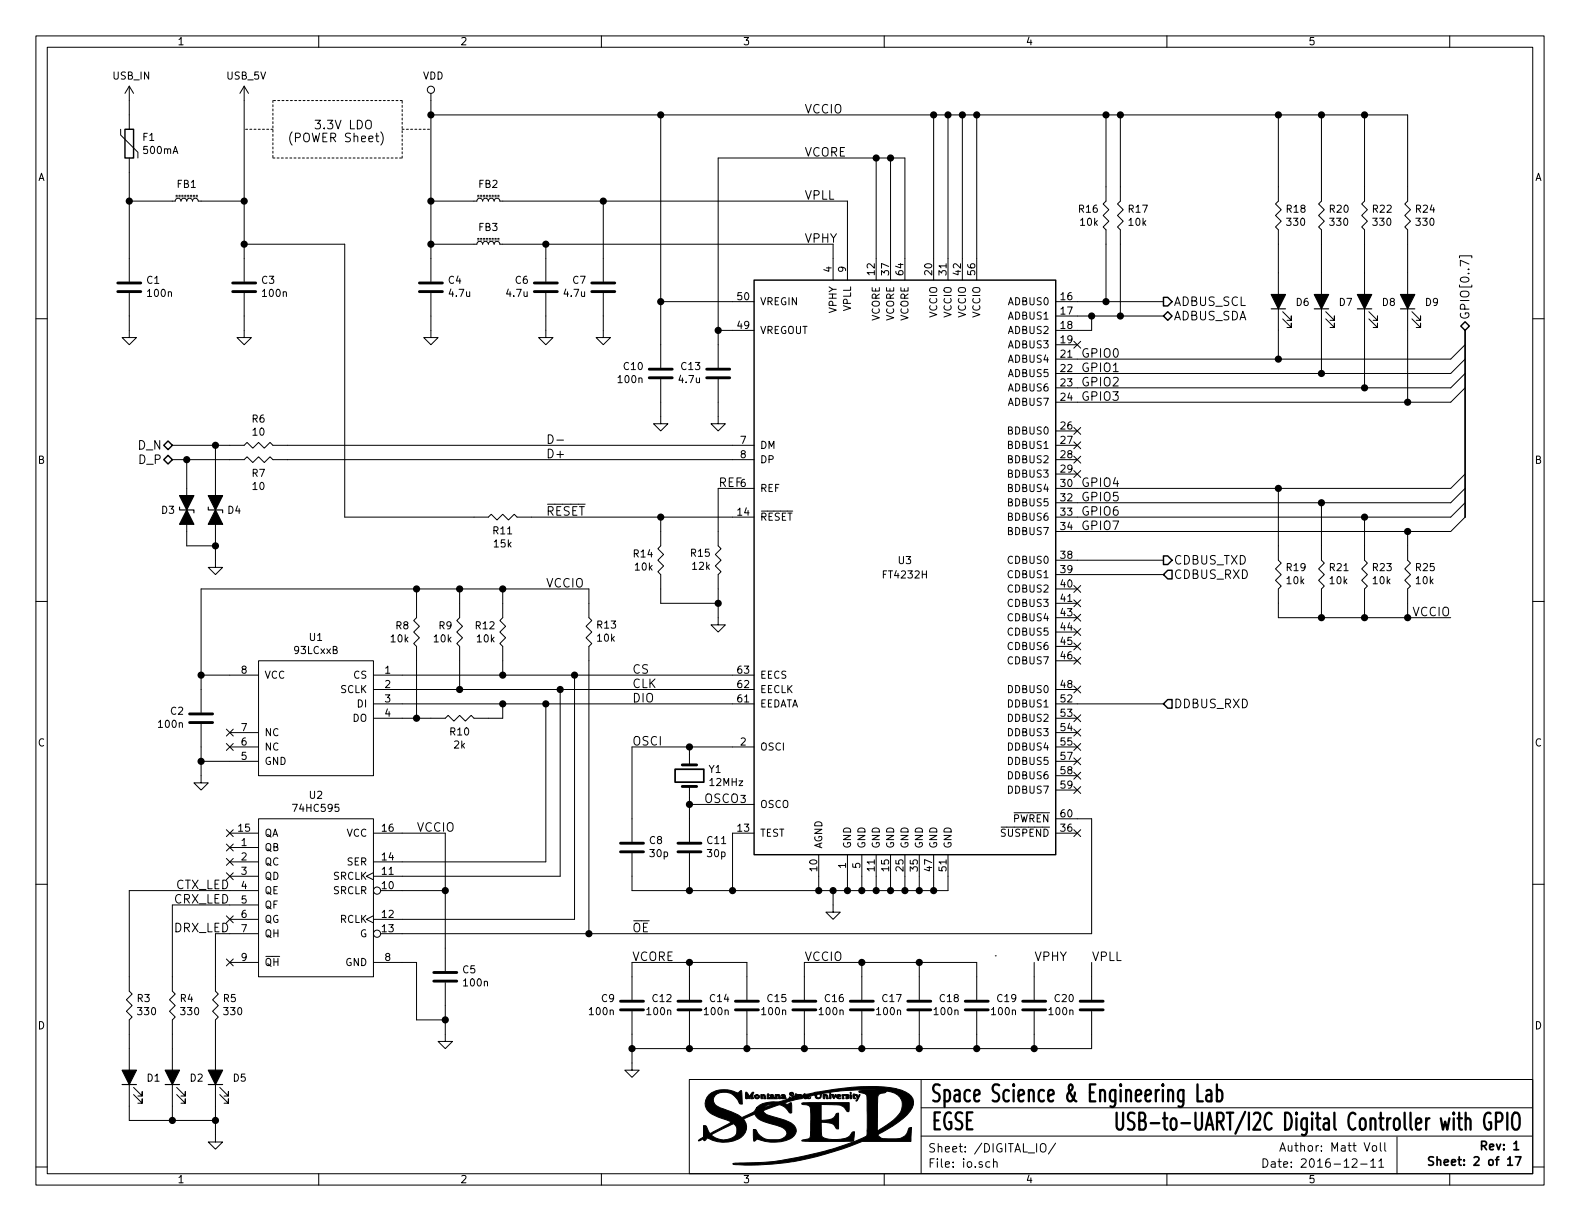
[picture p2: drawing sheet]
<svg xmlns="http://www.w3.org/2000/svg" width="279mm" height="216mm" viewBox="0 0 279 216" stroke-linecap="round" stroke-linejoin="round" font-family="sans-serif">
<g fill="none" stroke="#000" stroke-width=".18">
<path d="M6.3 6.4h266.7v203.2h-266.7zM8.4 8.4h262.6v199.1h-262.6zM22.9 15.2v7.7M22.9 15.2l-.8 1.3M22.9 15.2l.7 1.3M43.2 15.2l-.8 1.3M43.2 15.2v34.6M43.2 15.2l.7 1.3M56.4 6.4v2M76.2 16.5v33.3M106.3 6.4v2M156.4 6.4v2"/>
<path d="M206.3 6.4v2M256.4 6.4v2M21.3 22.9v1l3.1 3v1M22.9 35.6h8.1l.1-.4 .3-.1 .4 .1 .2 .4 .1-.4 .3-.1 .4 .1 .2 .4 .1-.4 .3-.1 .5 .1 .1 .4 .2-.4 .2-.1 .5 .1 .2 .4h8.1M22.9 27.9v21.9M31.1 34.8h.3M31.1 34.5h.3M31.6 34.8h.3M31.6 34.5h.3M32.1 34.8h.3M32.1 34.5h.3M32.6 34.8h.3"/>
<path d="M32.6 34.5h.3M33.1 34.8h.3M33.1 34.5h.3M33.7 34.8h.2M33.7 34.5h.2M34.2 34.8h.2M34.2 34.5h.2M34.7 34.8h.2M34.7 34.5h.2M63.2 21.3a.77 .77 0 0 1 .9 .7 .77 .77 0 0 1-.9 .8zM64.7 21.5a.51 .51 0 0 1 .6-.2 .51 .51 0 0 1 .4 .5v.5a.51 .51 0 0 1-.5 .5 .51 .51 0 0 1-.6-.5zM66.4 24.1h.6"/>
<path d="M66.6 23.5v1.3l.1 .2 .3 .1M67.3 23.3a1.78 1.78 0 0 1 0 2.4M76.2 20.3h172.7v15.3l-.5 .5 1 1-1 1 1 1-1 1 .5 .5v30.5M76.2 35.6h8.1l.2-.4 .2-.1 .5 .1 .1 .4 .2-.4 .3-.1 .4 .1 .2 .4 .1-.4 .3-.1 .4 .1 .2 .4 .1-.4 .3-.1 .4 .1 .2 .4h61.5v13.9M84.5 34.8h.2M84.5 34.5h.2M85 34.8h.2M85 34.5h.2M85.5 34.8h.2M85.5 34.5h.2M86 34.8h.2M86 34.5h.2"/>
<path d="M86.5 34.8h.2M86.5 34.5h.2M87 34.8h.2M87 34.5h.2M87.5 34.8h.3M87.5 34.5h.3M88 34.8h.3M88 34.5h.3M106.7 35.6v14.2M116.8 20.3v44.7M154.9 27.9v21.6M157.5 27.9v21.6"/>
<path d="M165.1 20.3v29.2M167.6 20.3v29.2M170.2 20.3v29.2M172.7 20.3v29.2M195.6 20.3v15.3l-.5 .5 1 1-1 1 1 1-1 1 .5 .5v12.7M198.1 20.3v15.3l-.5 .5 1 1-1 1 1 1-1 1 .5 .5v15.3M226.1 20.3v15.3l-.5 .5 1 1-1 1 1 1-1 1 .5 .5v22.9M233.7 20.3v15.3l-.5 .5 1 1-1 1 1 1-1 1 .5 .5v25.4M241.3 20.3v15.3l-.5 .5 1 1-1 1 1 1-1 1 .5 .5v28M6.3 56.4h2.1M22.9 51.8v7.9h1.2l-1.2 1.3-1.3-1.3h1.3M43.2 51.8v7.9h1.2l-1.2 1.3-1.3-1.3h1.3"/>
<path d="M43.2 43.2h17.8v48.2h25.4l.5-.5 1 1 1-1 1 1 1-1 .5 .5h41.9M76.2 51.8v7.9h1.3l-1.3 1.3-1.3-1.3h1.3M76.2 43.2h8.1l.2-.4 .2-.1 .5 .1 .1 .4 .2-.4 .3-.1 .4 .1 .2 .4 .1-.4 .3-.1 .4 .1 .2 .4 .1-.4 .3-.1 .4 .1 .2 .4h58.9v6.3M84.5 42.4h.2M84.5 42.2h.2M85 42.4h.2M85 42.2h.2M85.5 42.4h.2M85.5 42.2h.2M86 42.4h.2M86 42.2h.2M86.5 42.4h.2"/>
<path d="M86.5 42.2h.2M87 42.4h.2M87 42.2h.2M87.5 42.4h.3M87.5 42.2h.3M88 42.4h.3M88 42.2h.3M96.5 51.8v7.9h1.3l-1.3 1.3-1.3-1.3h1.3M96.5 43.2v6.6M106.7 51.8v7.9h1.2l-1.2 1.3-1.3-1.3h1.3M116.8 53.3h16.5M127 58.4h6.3"/>
<path d="M160 49.5v-21.6h-33v37.1M186.7 53.3h19M186.7 55.9h19M193 55.9v2.5h-6.3M226.8 56.4l1.5 1.5v-.7v.7h-.7M226.8 55.1l1.5 1.5v-.7v.7h-.7M234.4 56.4l1.6 1.5v-.7v.7h-.8M234.4 55.1l1.6 1.5v-.7v.7h-.8M242.1 56.4l1.5 1.5v-.7v.7h-.8M242.1 55.1l1.5 1.5v-.7v.7h-.8M249.7 56.4l1.5 1.5v-.7v.7h-.8M249.7 55.1l1.5 1.5v-.7v.7h-.8"/>
<path d="M258.1 45.6v-.4h2.2v.4M271 56.4h2M30.5 78.7h12.7l.5-.5 1 1 1-1 1 1 1.1-1 .5 .5h85M38.1 78.7v21.6h1.3l-1.3 1.3-1.3-1.3h1.3M97 76.9a.77 .77 0 0 1 .8 .7 .77 .77 0 0 1-.8 .8zM98.5 77.8h1.1M116.8 67.1v7.8h1.3l-1.3 1.3-1.2-1.3h1.2M127 67.1v7.8h1.3l-1.3 1.3-1.3-1.3h1.3M186.7 78.7h3.8M186.7 76.2h3.8M186.7 61h3.8M189.9 75.6l1.2 1.2"/>
<path d="M189.9 78.1l1.2 1.2M189.9 60.4l1.2 1.2M191.1 75.6l-1.2 1.2M191.1 78.1l-1.2 1.2M191.1 60.4l-1.2 1.2M259.1 61l-2.6 2.5h-69.8M259.1 63.5l-2.6 2.5h-69.8M259.1 66l-2.6 2.6h-69.8M259.1 68.6l-2.6 2.5h-69.8M30.5 81.3h12.7l.5-.5 1 1 1-1 1 1 1.1-1 .5 .5h85M33 81.3v15.2h5.1M116.8 91.4v5.1l-.5 .5 1 1-1 1.1 1 1-1 1 .5 .5v5.1h10.2"/>
<path d="M127 86.4v10.1l.5 .5-1 1 1 1.1-1 1 1 1-.5 .5v8.9h1.3l-1.3 1.3-1.3-1.3h1.3M129.5 86.4h3.8M186.7 81.3h3.8M186.7 99.1h19M186.7 83.8h3.8M189.9 80.7l1.2 1.2M189.9 83.2l1.2 1.2M191.1 80.7l-1.2 1.2M191.1 83.2l-1.2 1.2M226.1 86.4v12.7l.5 .5-1 1 1 1-1 1 1 1-.5 .5v5.1h30.4M233.7 88.9v10.2l.5 .5-1 1 1 1-1 1 1 1-.5 .5v5.1M241.3 91.4v7.7l.5 .5-1 1 1 1-1 1 1 1-.5 .5v5.1"/>
<path d="M248.9 94v5.1l.5 .5-1 1 1 1-1 1 1 1-.5 .5v5.1M259.1 83.8l-2.6 2.6h-69.8M259.1 86.4l-2.6 2.5h-69.8M259.1 88.9l-2.6 2.5h-69.8M259.1 91.4l-2.6 2.6h-69.8M6.3 106.3h2.1M35.6 119.4h10.1M45.7 116.8h20.3v20.4h-20.3zM66 119.4h67.3M73.7 104.1v5.1l-.5 .5 1 1-1 1.1 1 1-1 1 .5 .5v12.7M81.3 104.1v5.1l-.5 .5 1 1-1 1.1 1 1-1 1 .5 .5v7.6M88.9 104.1v5.1l-.5 .5 1 1-1 1.1 1 1-1 1 .5 .5v5.1"/>
<path d="M101.6 119.4v43.2h-35.6M186.7 104.1h3.8M186.7 106.7h3.8M186.7 109.2h3.8M186.7 111.8h3.8M186.7 114.3h3.8M186.7 116.8h3.8M186.7 101.6h19M189.9 103.5l1.2 1.2M189.9 106.1l1.2 1.2M189.9 108.6l1.2 1.2M189.9 111.2l1.2 1.2"/>
<path d="M189.9 113.7l1.2 1.2M189.9 116.2l1.2 1.2M191.1 103.5l-1.2 1.2M191.1 106.1l-1.2 1.2M191.1 108.6l-1.2 1.2M191.1 111.2l-1.2 1.2M191.1 113.7l-1.2 1.2M191.1 116.2l-1.2 1.2M271 106.3h2M35.6 128v10.4h1.2l-1.2 1.3-1.3-1.3h1.3M35.6 126v-21.9h68.5v5.1l.5 .5-1 1 1 1.1-1 1 1 1-.5 .5v50.8M35.6 134.6h10.1"/>
<path d="M40 128.9l1.2 1.2M40 131.5l1.2 1.2M40.6 132.1h5.1M40.6 129.5h5.1M41.2 128.9l-1.2 1.2M41.2 131.5l-1.2 1.2M66 124.5h67.3M66 121.9h67.3M88.9 124.5v2.5h-5.1l-.5-.5-1 1-1-1-1 1-1.1-1-.5 .5h-12.7M96.5 124.5v27.9h-30.5M99.1 121.9v33h-33.1M121.9 132.1v3.2"/>
<path d="M121.9 139.1v9.7M133.3 132.1h-21.5v16.7M186.7 132.1h3.8M186.7 124.5h19M186.7 121.9h3.8M186.7 127h3.8M186.7 129.5h3.8M186.7 134.6h3.8M186.7 137.2h3.8M186.7 139.7h3.8M189.9 121.3l1.2 1.2M189.9 126.4l1.2 1.2"/>
<path d="M189.9 128.9l1.2 1.2M189.9 131.5l1.2 1.2M189.9 134l1.2 1.2M189.9 136.6l1.2 1.2M189.9 139.1l1.2 1.2M191.1 131.5l-1.2 1.2M191.1 136.6l-1.2 1.2M191.1 121.3l-1.2 1.2M191.1 126.4l-1.2 1.2M191.1 128.9l-1.2 1.2M191.1 134l-1.2 1.2M191.1 139.1l-1.2 1.2"/>
<path d="M6.3 156.4h2.1M40 154.3l1.2 1.2M40 151.8l1.2 1.2M40 149.3l1.2 1.2M40 146.7l1.2 1.2M40.6 147.3h5.1M40.6 149.9h5.1M40.6 152.4h5.1M40.6 154.9h5.1M41.2 154.3l-1.2 1.2M41.2 151.8l-1.2 1.2M41.2 149.3l-1.2 1.2"/>
<path d="M41.2 146.7l-1.2 1.2M45.7 144.8h20.3v27.9h-20.3zM45.7 157.5h-22.8v17.8l.5 .5-1 1 1 1-1 1 1 1-.5 .5v17.8h15.2M66 154.3l-1.2 .6 1.2 .7M66 147.3h12.7v24.4M67.3 157.5h11.4M111.8 150.9v6.6h55.8v-6.4M121.9 142.2h11.4M121.9 150.9v6.6M133.3 147.3h-3.8v10.2M144.8 151.1v6.4M147.3 157.5v3.8h1.3l-1.3 1.3-1.3-1.3h1.3"/>
<path d="M149.9 151.1v6.4M152.4 151.1v6.4M154.9 151.1v6.4M157.5 151.1v6.4M160 151.1v6.4M162.6 151.1v6.4M165.1 151.1v6.4M186.7 144.8h6.3v20.3h-125.7M186.7 147.3h3.8M189.9 146.7l1.2 1.2M191.1 146.7l-1.2 1.2M271 156.4h2"/>
<path d="M38.1 165.1v10.2l.5 .5-1 1 1 1-1 1 1 1-.5 .5v21.6h1.3l-1.3 1.3-1.3-1.3h1.3M40 169.6l1.2 1.2M40 162l1.2 1.2M40.6 162.6h5.1M40.6 165.1h5.1M40.6 170.2h5.1M41.2 169.6l-1.2 1.2M41.2 162l-1.2 1.2M45.7 160h-15.2v15.3l.5 .5-1 1 1 1-1 1 1 1-.5 .5v17.8M66 161.9l-1.2 .7 1.2 .6M66 170.2h7.7v10.1h5M78.7 173.7v10.5h1.3l-1.3 1.2-1.2-1.2h1.2"/>
<path d="M111.8 178.8v10.4h1.2l-1.2 1.3-1.3-1.3h1.3M111.8 176.8v-6.6h20.3v6.6M121.9 170.2v6.6M121.9 178.8v6.6M132.1 178.8v6.6M142.2 176.8v-6.6h30.5v6.6M142.2 178.8v6.6M152.4 170.2v6.6M152.4 178.8v6.6M162.6 170.2v6.6M162.6 178.8v6.6M172.7 178.8v6.6"/>
<path d="M176 169h.1M182.9 170.2v6.6M182.9 178.8v6.6M193 170.2v6.6M193 178.8v6.6h-81.2M23.6 193.5l1.5 1.6v-.8v.8h-.7M23.6 192.3l1.5 1.5v-.8v.8h-.7M31.2 193.5l1.6 1.6v-.8v.8h-.8M31.2 192.3l1.6 1.5v-.8v.8h-.8M38.9 193.5l1.5 1.6v-.8v.8h-.8M38.9 192.3l1.5 1.5v-.8v.8h-.8M121.9 190.9h149.1v16.6h-149.1z"/>
<path d="M162.9 195.9h108M162.9 190.9v16.6M6.3 206.3h2.1M56.4 207.5v2.1M106.3 207.5v2.1M156.4 207.5v2.1M162.9 200.9h108M175 205.5l-.4-.1-.3 .3 .1 .6 .2 .1 .4-.1M175.7 205.5l.2-.1 .4 .1v.9M175.7 204.9v1.5M184 202.4a.5 .5 0 0 1 .6-.2 .5 .5 0 0 1 .4 .5v.5a.5 .5 0 0 1-.5 .5 .5 .5 0 0 1-.5-.5zM186.7 202.1l-1.3 2"/>
<path d="M206.3 207.5v2.1M223.3 204.9a.76 .76 0 0 1 .9 .8 .76 .76 0 0 1-.9 .7zM224.8 205.5h.6l.1 .9M225.5 205.8h-.5l-.2 .2 .2 .4 .5-.1M226 205.4h.6M226.2 204.9v1.3l.4 .2M226.3 203.6l.5-1.5 .5 1.5M226.5 203.1h.7M227 205.9l.7-.1-.1-.3-.4-.1-.2 .2 .1 .7h.5M227.8 202.6v.8a.37 .37 0 0 0 .6 0M244.9 202.1v1.3l.2 .2M247 201v6.5"/>
<path d="M256.4 207.5v2.1M271 206.3h2M273 209.6h.1"/>
<circle cx="76.2" cy="15.9" r=".63"/>
<circle cx="66.7" cy="157.5" r=".63"/>
<circle cx="66.7" cy="165.1" r=".63"/>
</g>
<path d="M259.1 58.4v33M119.4 136h5.1v2.3h-5.1zM253.5 204.6l-.6-.1-.3 .3 .1 .3 .7 .4v.4l-.2 .1h-.6M254.1 205.2l.2-.1h.4l.1 .9M254.1 204.5v1.5M262 202.6l.7-.1 .2-.2-.1-.3-.2-.2h-.6v1.5" fill="none" stroke="#000" stroke-width=".3"/>
<path d="M197.5 196.7v2.5v.3l.3 .2a.63 .63 0 0 0 .8-.5v-2.5M200.6 196.9l-.3-.2h-.5a.86 .86 0 0 0-.3 1 .86 .86 0 0 0 .7 .6 .84 .84 0 0 1 0 1.4h-.5l-.2-.1M201.5 198.2h.6a.84 .84 0 0 0 0-1.5h-.6v3h.7a.92 .92 0 0 0-.1-1.5M203.5 198.6h1.5M205.7 197.7h.7M205.9 196.7v2.6l.1 .3 .4 .1M207.2 197.9l.2-.2a.57 .57 0 0 1 .7 .6v.9a.57 .57 0 0 1-.7 .5l-.2-.1a1.68 1.68 0 0 1 0-1.7z" fill="none" stroke="#000" stroke-width=".41"/>
<g fill="#000" stroke="#000" stroke-width=".18">
<path d="M131.9 193.1l.2 .1 .4 .7 .4-.7 .2-.1 .2 .1a.84 .84 0 0 0 0 1h-.6l.2-.2-.1-.4-.3 .7-.4-.7 .1 .7-.3-.1zM133.5 193.6a.52 .52 0 0 1 .8 .4 .46 .46 0 0 1-.5 .3 .46 .46 0 0 1-.4-.5h.3v.3h.3v-.4l-.1-.1-.2 .2h-.3zM134.5 193.5a.68 .68 0 0 1 1 .8h-.4l-.1-.7-.2 .7h-.2zM135.7 193.4h.1l.2 .2v.6l.2-.2 .4 .1v-.1h-.4l.4-.4-.4 .1a.4 .4 0 0 1 .5-.1 .4 .4 0 0 1 .2 .5l.2 .1v-.7a.72 .72 0 0 1 .8 .2l.1 .6h-.3l-.1-.7-.2 .2 .1 .5h-1.8zM138.2 193.6h.6l.2 .6h-.8v-.2l.4 .1v-.1h-.4l.4-.2v-.2l-.3 .2zM145.5 193.5l.8 .1 .2 .7h-.3l-.2-.7-.1 .6-.3 .1zM146.7 193.5a.44 .44 0 0 1 .1 .8l-.1-.1zM147 193.5h.4l.1 .4 .2-.3h.2l-.4 .7zM147.9 193.8l.5-.2-.4 .1a.42 .42 0 0 1 .7 0v.1l-.5 .2 .2 .2 .3-.1-.2 .2a.45 .45 0 0 1-.6-.5zM148.9 193.6h1.1l.1 .2-.3-.2 .3 .3v.2l-.5 .2v-.2h.3l-.5-.4-.3 .2 .2 .4h-.4zM141.8 195.1l1.2-.1h7.2l-.1 1.5h-.3a2.08 2.08 0 0 0-2.3-1.1l-2.3-.1v2.8a2.89 2.89 0 0 0 2.5-.8 .49 .49 0 0 1 .6-.5v2.8a.44 .44 0 0 1-.6-.4 1.21 1.21 0 0 0-1.1-.6l-1.4-.2v1.7a.92 .92 0 0 0 .9 1.2 5.7 5.7 0 0 0 4.1-.4l.3-.4a.51 .51 0 0 1 .6-.4l-.1 1.7h-7.8l-1.4-.1 .2-.2 .6-.1a.65 .65 0 0 0 .7-.8l.1-1.4a10.7 10.7 0 0 0-.2-3.6l-.6-.2-.7-.1zM150.3 193.5l.2 .1 .1 .7-.3-.1z"/>
<path d="M150.4 193.1l.1 .2h-.2zM150.9 193.4h.2a.58 .58 0 0 1 .7 .6l.1-.4 .2-.1-.5 1.1h-.3a.54 .54 0 0 0 .3-.5 .54 .54 0 0 0-.4-.4l-.1 .2 .2 .3-.2 .1a.57 .57 0 0 1-.2-.9zM125.4 193.6a4.8 4.8 0 0 1 5.1-.3l.6-.5 .2 2.4a.48 .48 0 0 1-.7-.4 2.7 2.7 0 0 0-4.1-1.2 1.38 1.38 0 0 0 .9 2.3l2.6 1 1.2 .7 1.1-.5a2.12 2.12 0 0 0 1.5-1.2h1.3l1.6-.7a2.24 2.24 0 0 0-1.7 .7h-1.2l.1-.1a5.2 5.2 0 0 1 3.5-1l1.9-.5 .3-.3 .2 .1h.3v-.2l-.4-.3-.1-.2 .2-.2h.4l.1 .1v.2l-.2-.2h-.3l.7 .7 .1-.2 .4 .1 .6-.1-.6-.1-.4 .1 .1-.4 1.1 .3 .5-.3a2.14 2.14 0 0 0 1.7-.2l1.2-.2a37.2 37.2 0 0 1 13.3-.5 4.2 4.2 0 0 1 2.9 1.8 2.19 2.19 0 0 1-.5 2.2 19.5 19.5 0 0 1-5.6 4.1l-.1 .1a1.56 1.56 0 0 0 1.8 .7h.6a3.2 3.2 0 0 0 2.4-.5l.3-.4 .5-1 .4-.1-.1 2.4h-8.6l-.8 .3a47.8 47.8 0 0 1-22.1 3.7l.3-.1a57.6 57.6 0 0 0 23.3-4.8l.1-.9h1.8l.9-.5a11.3 11.3 0 0 0 3.3-2.9 2.46 2.46 0 0 0-.2-2.6 2.46 2.46 0 0 0-2.4-1l-.1 .2-.4 .1a.87 .87 0 0 0-1 1l-.1 5.7h-1.8v-4.4a3.2 3.2 0 0 0-.2-2.1l-1.1-.3-.1-.2 3.9-.2a41.2 41.2 0 0 0-8.9 .4l-.1 .2-.4-.2-1.1 .2-.1 .6a.57 .57 0 0 1-.6 .3 .57 .57 0 0 1-.5-.5h.3l.2 .3h.4l.1-.5-.1-.1h-.3l-.3 .3-.6-.2-.9 .4a.26 .26 0 0 0 .5 .1l-.3 .2h-.3l-.4-.3v.1l.2 .1-.1 .1-.5-.2-.1 .1-2 .5-1.2 .4a.79 .79 0 0 0 1.2-.1l.1 .5v1.2l-.4 .1a2.32 2.32 0 0 0-1.9-1.4l-2.7 1a1.85 1.85 0 0 0 1.6 1 8.1 8.1 0 0 1 3.9 1.7 1.34 1.34 0 0 1-.4 2.1 7.3 7.3 0 0 1-6.2 .2l-.6 .4-.1-2.1a.41 .41 0 0 1 .6 .3 2.74 2.74 0 0 0 3 1.5 2.1 2.1 0 0 0 2.4-1.1 2.02 2.02 0 0 0-1.8-1.4 8 8 0 0 1-3.6-1.4l-.3-.6h-.1l-1.9 .9 .2 .3a2.19 2.19 0 0 1-1.1 3.2 5.9 5.9 0 0 1-5.5-.2l-.4 .5h-.2l-.1-.3-.9 .3 .9-.6v-.4h1.4a3 3 0 0 0 4.4-.2 1.27 1.27 0 0 0-.6-1.8l-3.8 2h-1.4v-1.7l.5 .1 .7 1.3 2.6-1.4a1.27 1.27 0 0 0 1-.6l-.4-.2a10.4 10.4 0 0 1-3.6-1.7 2 2 0 0 1 .2-2.9z"/>
</g>
<path d="M22.1 22.9h1.5v5h-1.5zM133.3 49.5h53.4v101.6h-53.4zM205.7 55.9l.8-.8 .8 .8-.8 .7zM205.7 52.6h.8l.8 .7-.8 .8h-.8zM258.3 57.7l.8-.8 .7 .8-.7 .7zM29 78.7l.7-.7 .8 .7-.8 .8zM29 81.3l.7-.8 .8 .8-.8 .7zM205.7 98.3h.8l.8 .8-.8 .7h-.8zM206.5 100.8h.8v1.6h-.8l-.8-.8zM206.5 123.7h.8v1.5h-.8l-.8-.7z" fill="none" stroke="#000" stroke-width=".25"/>
<path d="M224.8 52.1h2.5l-1.2 2.5zM232.4 52.1h2.5l-1.2 2.5zM240 52.1h2.6l-1.3 2.5zM247.6 52.1h2.6l-1.3 2.5zM31.7 87.6h2.6l-1.3 2.6zM33 90.2l1.3 2.5h-2.6zM36.8 87.6h2.6l-1.3 2.6zM38.1 90.2l1.3 2.5h-2.6zM21.6 189.2h2.5l-1.2 2.6zM29.2 189.2h2.5l-1.2 2.6zM36.8 189.2h2.6l-1.3 2.6z" fill="#000" stroke="#000" stroke-width=".2"/>
<path d="M224.8 54.6h2.5M232.4 54.6h2.5M240 54.6h2.6M247.6 54.6h2.6M31.7 89.7v.5h2.6v.5M36.8 89.7v.5h2.6v.5M21.6 191.8h2.5M29.2 191.8h2.5M36.8 191.8h2.6" fill="none" stroke="#000" stroke-width=".2"/>
<g fill="none" stroke="#000" stroke-width=".51">
<path d="M20.8 50h4.1M20.8 51.6h4.1M41.1 50h4.1M41.1 51.6h4.1M74.2 50h4M74.2 51.6h4M94.5 50h4.1M94.5 51.6h4.1M104.6 50h4.1M104.6 51.6h4.1M114.8 65.3h4.1M114.8 66.8h4.1"/>
<path d="M125 65.3h4M125 66.8h4M33.5 126.2h4.1M33.5 127.8h4.1M120.6 135.3h2.6M120.6 139.1h2.6M109.7 149.1h4.1M109.7 150.6h4.1M119.9 149.1h4.1M119.9 150.6h4.1M76.7 172h4.1M76.7 173.5h4.1"/>
<path d="M109.7 177h4.1M109.7 178.6h4.1M119.9 177h4.1M119.9 178.6h4.1M130 177h4.1M130 178.6h4.1M140.2 177h4.1M140.2 178.6h4.1M150.4 177h4M150.4 178.6h4M160.5 177h4.1M160.5 178.6h4.1"/>
<path d="M170.7 177h4.1M170.7 178.6h4.1M180.8 177h4.1M180.8 178.6h4.1M191 177h4.1M191 178.6h4.1"/>
</g>
<g fill="#000" stroke="#000" stroke-width=".25">
<circle cx="22.9" cy="35.6" r=".51"/>
<circle cx="43.2" cy="35.6" r=".51"/>
<circle cx="76.2" cy="35.6" r=".51"/>
<circle cx="76.2" cy="20.3" r=".51"/>
<circle cx="106.7" cy="35.6" r=".51"/>
<circle cx="116.8" cy="20.3" r=".51"/>
<circle cx="154.9" cy="27.9" r=".51"/>
<circle cx="157.5" cy="27.9" r=".51"/>
<circle cx="165.1" cy="20.3" r=".51"/>
<circle cx="167.6" cy="20.3" r=".51"/>
<circle cx="170.2" cy="20.3" r=".51"/>
<circle cx="172.7" cy="20.3" r=".51"/>
<circle cx="195.6" cy="20.3" r=".51"/>
<circle cx="198.1" cy="20.3" r=".51"/>
<circle cx="226.1" cy="20.3" r=".51"/>
<circle cx="233.7" cy="20.3" r=".51"/>
<circle cx="241.3" cy="20.3" r=".51"/>
<circle cx="43.2" cy="43.2" r=".51"/>
<circle cx="76.2" cy="43.2" r=".51"/>
<circle cx="96.5" cy="43.2" r=".51"/>
<circle cx="116.8" cy="53.3" r=".51"/>
<circle cx="127" cy="58.4" r=".51"/>
<circle cx="193" cy="55.9" r=".51"/>
<circle cx="195.6" cy="53.3" r=".51"/>
<circle cx="198.1" cy="55.9" r=".51"/>
<circle cx="38.1" cy="78.7" r=".51"/>
<circle cx="226.1" cy="63.5" r=".51"/>
<circle cx="233.7" cy="66" r=".51"/>
<circle cx="241.3" cy="68.6" r=".51"/>
<circle cx="248.9" cy="71.1" r=".51"/>
<circle cx="33" cy="81.3" r=".51"/>
<circle cx="38.1" cy="96.5" r=".51"/>
<circle cx="116.8" cy="91.4" r=".51"/>
<circle cx="226.1" cy="86.4" r=".51"/>
<circle cx="233.7" cy="88.9" r=".51"/>
<circle cx="241.3" cy="91.4" r=".51"/>
<circle cx="248.9" cy="94" r=".51"/>
<circle cx="35.6" cy="119.4" r=".51"/>
<circle cx="73.7" cy="104.1" r=".51"/>
<circle cx="81.3" cy="104.1" r=".51"/>
<circle cx="88.9" cy="104.1" r=".51"/>
<circle cx="88.9" cy="119.4" r=".51"/>
<circle cx="101.6" cy="119.4" r=".51"/>
<circle cx="127" cy="106.7" r=".51"/>
<circle cx="233.7" cy="109.2" r=".51"/>
<circle cx="241.3" cy="109.2" r=".51"/>
<circle cx="248.9" cy="109.2" r=".51"/>
<circle cx="35.6" cy="134.6" r=".51"/>
<circle cx="73.7" cy="127" r=".51"/>
<circle cx="81.3" cy="121.9" r=".51"/>
<circle cx="88.9" cy="124.5" r=".51"/>
<circle cx="96.5" cy="124.5" r=".51"/>
<circle cx="99.1" cy="121.9" r=".51"/>
<circle cx="121.9" cy="132.1" r=".51"/>
<circle cx="78.7" cy="157.5" r=".51"/>
<circle cx="121.9" cy="157.5" r=".51"/>
<circle cx="121.9" cy="142.2" r=".51"/>
<circle cx="129.5" cy="157.5" r=".51"/>
<circle cx="144.8" cy="157.5" r=".51"/>
<circle cx="147.3" cy="157.5" r=".51"/>
<circle cx="149.9" cy="157.5" r=".51"/>
<circle cx="152.4" cy="157.5" r=".51"/>
<circle cx="154.9" cy="157.5" r=".51"/>
<circle cx="157.5" cy="157.5" r=".51"/>
<circle cx="160" cy="157.5" r=".51"/>
<circle cx="162.6" cy="157.5" r=".51"/>
<circle cx="165.1" cy="157.5" r=".51"/>
<circle cx="104.1" cy="165.1" r=".51"/>
<circle cx="121.9" cy="170.2" r=".51"/>
<circle cx="152.4" cy="170.2" r=".51"/>
<circle cx="162.6" cy="170.2" r=".51"/>
<circle cx="30.5" cy="198.1" r=".51"/>
<circle cx="38.1" cy="198.1" r=".51"/>
<circle cx="78.7" cy="180.3" r=".51"/>
<circle cx="111.8" cy="185.4" r=".51"/>
<circle cx="121.9" cy="185.4" r=".51"/>
<circle cx="132.1" cy="185.4" r=".51"/>
<circle cx="142.2" cy="185.4" r=".51"/>
<circle cx="152.4" cy="185.4" r=".51"/>
<circle cx="162.6" cy="185.4" r=".51"/>
<circle cx="172.7" cy="185.4" r=".51"/>
<circle cx="182.9" cy="185.4" r=".51"/>
</g>
<path d="M48.3 17.8v10.1M71.1 17.8h-22.8M48.3 27.9h22.8M48.3 22.9h-5.1M71.1 27.9v-10.1M71.1 22.9h5.1" fill="none" stroke="#000" stroke-width=".18" stroke-dasharray=".3 .4"/>
<g font-size="4.2">
<text x="164.4" y="194.9">Space Science &amp; Engineering Lab</text>
<text x="164.5" y="199.8">EGSE</text>
<text x="208.5" y="199.9">USB-to-UART/I2C Digital</text>
</g>
<g font-size="2.1">
<text x="53.2" y="22.9">3.3V LDO</text>
<text x="142.2" y="20.1">VCCIO</text>
<text x="50.8" y="25.1">(POWER Sheet)</text>
<text x="142.2" y="27.7">VCORE</text>
<text x="142.2" y="35.3">VPLL</text>
<text x="142.2" y="42.9">VPHY</text>
<text x="207.5" y="56.6">ADBUS_SDA</text>
<text x="207.5" y="54.1">ADBUS_SCL</text>
<text x="259.8" y="56.6" transform="rotate(-90 259.8 56.6)">GPIO[0..7]</text>
<text x="191.6" y="63.2">GPIO0</text>
<text x="191.6" y="65.8">GPIO1</text>
<text x="191.6" y="68.3">GPIO2</text>
<text x="191.6" y="70.9">GPIO3</text>
<text x="24.5" y="79.5">D_N</text>
<text x="24.6" y="82">D_P</text>
<text x="96.5" y="81">D+</text>
<text x="127" y="86.1">REF</text>
<text x="191.6" y="86.1">GPIO4</text>
<text x="191.6" y="88.6">GPIO5</text>
<text x="96.5" y="91.2">RESET</text>
<text x="191.6" y="91.2">GPIO6</text>
<text x="191.6" y="93.7">GPIO7</text>
<text x="207.5" y="99.8">CDBUS_TXD</text>
<text x="96.5" y="103.9">VCCIO</text>
<text x="207.5" y="102.4">CDBUS_RXD</text>
<text x="249.8" y="109">VCCIO</text>
<text x="111.8" y="119.1">CS</text>
<text x="111.8" y="121.7">CLK</text>
<text x="111.8" y="124.2">DIO</text>
<text x="207.5" y="125.2">DDBUS_RXD</text>
<text x="111.8" y="131.8">OSCI</text>
<text x="124.5" y="142">OSCO</text>
<text x="73.7" y="147.1">VCCIO</text>
<text x="30.7" y="159.8">CRX_LED</text>
<text x="31" y="157.2">CTX_LED</text>
<text x="30.7" y="164.8">DRX_LED</text>
<text x="111.8" y="164.8">OE</text>
<text x="111.8" y="169.9">VCORE</text>
<text x="142.2" y="169.9">VCCIO</text>
<text x="182.9" y="169.9">VPHY</text>
<text x="193" y="169.9">VPLL</text>
<text x="164.1" y="203.8">Sheet: /DIGITAL_IO/</text>
<text x="228.6" y="203.6">Author: Matt Voll</text>
<text x="262.8" y="203.4">Rev: 1</text>
<text x="164.1" y="206.5">File: io.sch</text>
<text x="228.6" y="206.5">Date: 2016-12-11</text>
<text x="255.8" y="206.1">Sheet: 2 of 17</text>
</g>
<g font-size="1.8">
<text x="31.3" y="8">1</text>
<text x="81.4" y="8">2</text>
<text x="131.3" y="8">3</text>
<text x="181.4" y="8">4</text>
<text x="231.3" y="8">5</text>
<text x="20" y="14.1">USB_IN</text>
<text x="40.1" y="14.1">USB_5V</text>
<text x="74.8" y="14.1">VDD</text>
<text x="25.3" y="24.9">F1</text>
<text x="25.5" y="27.2">500mA</text>
<text x="6.7" y="32">A</text>
<text x="31.3" y="33.2">FB1</text>
<text x="84.7" y="33.2">FB2</text>
<text x="271.4" y="32">A</text>
<text x="84.7" y="40.8">FB3</text>
<text x="190.8" y="37.6">R16</text>
<text x="191.1" y="39.9">10k</text>
<text x="199.6" y="37.6">R17</text>
<text x="199.7" y="39.9">10k</text>
<text x="227.6" y="37.6">R18</text>
<text x="227.7" y="39.9">330</text>
<text x="235.2" y="37.6">R20</text>
<text x="235.3" y="39.9">330</text>
<text x="242.8" y="37.6">R22</text>
<text x="242.9" y="39.9">330</text>
<text x="250.4" y="37.6">R24</text>
<text x="250.5" y="39.9">330</text>
<text x="26" y="50.2">C1</text>
<text x="26.2" y="52.5">100n</text>
<text x="46.3" y="50.2">C3</text>
<text x="46.6" y="52.5">100n</text>
<text x="79.3" y="50.2">C4</text>
<text x="79.5" y="52.5">4.7u</text>
<text x="89.7" y="52.5">4.7u</text>
<text x="91.2" y="50.2">C6</text>
<text x="99.8" y="52.5">4.7u</text>
<text x="101.3" y="50.2">C7</text>
<text x="130.5" y="53.1">50</text>
<text x="134.4" y="54">VREGIN</text>
<text x="147.1" y="48.1" transform="rotate(-90 147.1 48.1)">4</text>
<text x="149.6" y="48.1" transform="rotate(-90 149.6 48.1)">9</text>
<text x="154.7" y="48.6" transform="rotate(-90 154.7 48.6)">12</text>
<text x="157.2" y="48.6" transform="rotate(-90 157.2 48.6)">37</text>
<text x="159.8" y="48.6" transform="rotate(-90 159.8 48.6)">64</text>
<text x="164.8" y="48.6" transform="rotate(-90 164.8 48.6)">20</text>
<text x="167.4" y="48.6" transform="rotate(-90 167.4 48.6)">31</text>
<text x="169.9" y="48.6" transform="rotate(-90 169.9 48.6)">42</text>
<text x="172.5" y="48.6" transform="rotate(-90 172.5 48.6)">56</text>
<text x="178.4" y="54">ADBUS0</text>
<text x="187.6" y="53.1">16</text>
<text x="130.5" y="58.2">49</text>
<text x="134.4" y="59.1">VREGOUT</text>
<text x="148" y="55.4" transform="rotate(-90 148 55.4)">VPHY</text>
<text x="150.5" y="55.1" transform="rotate(-90 150.5 55.1)">VPLL</text>
<text x="155.6" y="56.8" transform="rotate(-90 155.6 56.8)">VCORE</text>
<text x="158.1" y="56.8" transform="rotate(-90 158.1 56.8)">VCORE</text>
<text x="160.7" y="56.8" transform="rotate(-90 160.7 56.8)">VCORE</text>
<text x="165.7" y="56.2" transform="rotate(-90 165.7 56.2)">VCCIO</text>
<text x="168.3" y="56.2" transform="rotate(-90 168.3 56.2)">VCCIO</text>
<text x="170.8" y="56.2" transform="rotate(-90 170.8 56.2)">VCCIO</text>
<text x="173.4" y="56.2" transform="rotate(-90 173.4 56.2)">VCCIO</text>
<text x="178.4" y="56.5">ADBUS1</text>
<text x="178.4" y="59.1">ADBUS2</text>
<text x="187.6" y="55.6">17</text>
<text x="187.6" y="58.2">18</text>
<text x="229.2" y="54.1">D6</text>
<text x="236.9" y="54.1">D7</text>
<text x="244.5" y="54.1">D8</text>
<text x="252.1" y="54.1">D9</text>
<text x="110.4" y="65.4">C10</text>
<text x="120.5" y="65.4">C13</text>
<text x="178.4" y="64.1">ADBUS4</text>
<text x="178.4" y="61.6">ADBUS3</text>
<text x="187.6" y="63.2">21</text>
<text x="187.6" y="65.8">22</text>
<text x="187.6" y="60.7">19</text>
<text x="109.4" y="67.7">100n</text>
<text x="120.2" y="67.7">4.7u</text>
<text x="178.4" y="66.7">ADBUS5</text>
<text x="178.4" y="69.2">ADBUS6</text>
<text x="178.4" y="71.8">ADBUS7</text>
<text x="187.6" y="68.3">23</text>
<text x="187.6" y="70.9">24</text>
<text x="44.6" y="74.7">R6</text>
<text x="44.8" y="77">10</text>
<text x="178.4" y="76.8">BDBUS0</text>
<text x="187.6" y="75.9">26</text>
<text x="6.7" y="82">B</text>
<text x="131" y="78.5">7</text>
<text x="131" y="81">8</text>
<text x="134.4" y="79.4">DM</text>
<text x="134.4" y="81.9">DP</text>
<text x="178.4" y="79.4">BDBUS1</text>
<text x="178.4" y="81.9">BDBUS2</text>
<text x="187.6" y="78.5">27</text>
<text x="187.6" y="81">28</text>
<text x="187.6" y="83.6">29</text>
<text x="271.4" y="82">B</text>
<text x="44.6" y="84.3">R7</text>
<text x="44.8" y="86.6">10</text>
<text x="131" y="86.1">6</text>
<text x="134.4" y="87">REF</text>
<text x="178.4" y="87">BDBUS4</text>
<text x="178.4" y="89.5">BDBUS5</text>
<text x="178.4" y="84.5">BDBUS3</text>
<text x="187.6" y="86.1">30</text>
<text x="187.6" y="88.6">32</text>
<text x="28.6" y="90.9">D3</text>
<text x="40.3" y="90.9">D4</text>
<text x="87.3" y="94.5">R11</text>
<text x="130.5" y="91.2">14</text>
<text x="134.4" y="92.1">RESET</text>
<text x="178.4" y="92.1">BDBUS6</text>
<text x="178.4" y="94.6">BDBUS7</text>
<text x="187.6" y="91.2">33</text>
<text x="187.6" y="93.7">34</text>
<text x="87.4" y="96.8">15k</text>
<text x="112.1" y="98.6">R14</text>
<text x="112.4" y="100.9">10k</text>
<text x="122.2" y="98.5">R15</text>
<text x="122.5" y="100.8">12k</text>
<text x="158.9" y="99.7">U3</text>
<text x="178.4" y="99.7">CDBUS0</text>
<text x="187.6" y="98.8">38</text>
<text x="187.6" y="101.3">39</text>
<text x="227.6" y="101">R19</text>
<text x="235.2" y="101">R21</text>
<text x="242.8" y="101">R23</text>
<text x="250.4" y="101">R25</text>
<text x="156.3" y="102.3">FT4232H</text>
<text x="178.4" y="104.8">CDBUS2</text>
<text x="178.4" y="107.3">CDBUS3</text>
<text x="178.4" y="102.2">CDBUS1</text>
<text x="187.6" y="103.9">40</text>
<text x="187.6" y="106.4">41</text>
<text x="227.6" y="103.3">10k</text>
<text x="235.2" y="103.3">10k</text>
<text x="242.8" y="103.3">10k</text>
<text x="250.5" y="103.3">10k</text>
<text x="54.8" y="113.3">U1</text>
<text x="69.2" y="113.6">10k</text>
<text x="70" y="111.3">R8</text>
<text x="76.8" y="113.6">10k</text>
<text x="77.6" y="111.3">R9</text>
<text x="84.2" y="111.3">R12</text>
<text x="84.4" y="113.6">10k</text>
<text x="105.6" y="111.2">R13</text>
<text x="105.7" y="113.5">10k</text>
<text x="178.4" y="109.9">CDBUS4</text>
<text x="178.4" y="112.4">CDBUS5</text>
<text x="187.6" y="109">43</text>
<text x="187.6" y="111.5">44</text>
<text x="42.7" y="119.1">8</text>
<text x="52.1" y="115.6">93LCxxB</text>
<text x="68.1" y="119.1">1</text>
<text x="130.5" y="119.1">63</text>
<text x="178.4" y="114.9">CDBUS6</text>
<text x="178.4" y="117.5">CDBUS7</text>
<text x="187.6" y="114">45</text>
<text x="187.6" y="116.6">46</text>
<text x="46.7" y="120">VCC</text>
<text x="60.2" y="122.6">SCLK</text>
<text x="62.6" y="120">CS</text>
<text x="63.2" y="125.1">DI</text>
<text x="68.1" y="121.7">2</text>
<text x="68.1" y="124.2">3</text>
<text x="130.5" y="124.2">61</text>
<text x="130.5" y="121.7">62</text>
<text x="134.4" y="125.1">EEDATA</text>
<text x="134.4" y="122.6">EECLK</text>
<text x="134.4" y="120">EECS</text>
<text x="178.4" y="125.1">DDBUS1</text>
<text x="178.4" y="122.6">DDBUS0</text>
<text x="187.6" y="124.2">52</text>
<text x="187.6" y="121.7">48</text>
<text x="6.7" y="132">C</text>
<text x="28.2" y="128.7">100n</text>
<text x="30.2" y="126.4">C2</text>
<text x="42.7" y="131.8">6</text>
<text x="42.7" y="129.3">7</text>
<text x="46.7" y="130.2">NC</text>
<text x="62.4" y="127.6">DO</text>
<text x="68.1" y="126.7">4</text>
<text x="79.7" y="130">R10</text>
<text x="131" y="131.8">2</text>
<text x="178.4" y="127.6">DDBUS2</text>
<text x="178.4" y="130.2">DDBUS3</text>
<text x="187.6" y="126.7">53</text>
<text x="187.6" y="129.3">54</text>
<text x="187.6" y="131.8">55</text>
<text x="271.4" y="132">C</text>
<text x="42.7" y="134.4">5</text>
<text x="46.7" y="135.3">GND</text>
<text x="46.7" y="132.7">NC</text>
<text x="80.3" y="132.4">2k</text>
<text x="125.4" y="136.7">Y1</text>
<text x="134.4" y="132.7">OSCI</text>
<text x="178.4" y="132.7">DDBUS4</text>
<text x="178.4" y="135.3">DDBUS5</text>
<text x="178.4" y="137.8">DDBUS6</text>
<text x="187.6" y="134.4">57</text>
<text x="187.6" y="136.9">58</text>
<text x="52.1" y="143.6">74HC595</text>
<text x="54.8" y="141.2">U2</text>
<text x="125.6" y="139">12MHz</text>
<text x="131" y="142">3</text>
<text x="134.4" y="142.9">OSCO</text>
<text x="178.4" y="140.3">DDBUS7</text>
<text x="187.6" y="139.4">59</text>
<text x="42.2" y="147.1">15</text>
<text x="42.7" y="149.6">1</text>
<text x="46.7" y="148">QA</text>
<text x="61.3" y="148">VCC</text>
<text x="67.6" y="147.1">16</text>
<text x="114.9" y="149.3">C8</text>
<text x="125.1" y="149.3">C11</text>
<text x="130.5" y="147.1">13</text>
<text x="134.4" y="148">TEST</text>
<text x="177.1" y="148">SUSPEND</text>
<text x="179.1" y="145.4">PWREN</text>
<text x="187.6" y="144.5">60</text>
<text x="187.6" y="147.1">36</text>
<text x="42.7" y="152.1">2</text>
<text x="42.7" y="154.7">3</text>
<text x="46.7" y="150.5">QB</text>
<text x="46.7" y="153">QC</text>
<text x="46.7" y="155.6">QD</text>
<text x="58.9" y="155.6">SRCLK</text>
<text x="61.4" y="153">SER</text>
<text x="67.6" y="154.7">11</text>
<text x="67.6" y="152.1">14</text>
<text x="115" y="151.6">30p</text>
<text x="125.2" y="151.6">30p</text>
<text x="144.5" y="154" transform="rotate(-90 144.5 154)">10</text>
<text x="145.4" y="150.1" transform="rotate(-90 145.4 150.1)">AGND</text>
<text x="149.6" y="153.5" transform="rotate(-90 149.6 153.5)">1</text>
<text x="150.5" y="150.1" transform="rotate(-90 150.5 150.1)">GND</text>
<text x="152.1" y="153.5" transform="rotate(-90 152.1 153.5)">5</text>
<text x="153" y="150.1" transform="rotate(-90 153 150.1)">GND</text>
<text x="154.7" y="154" transform="rotate(-90 154.7 154)">11</text>
<text x="155.6" y="150.1" transform="rotate(-90 155.6 150.1)">GND</text>
<text x="157.2" y="154" transform="rotate(-90 157.2 154)">15</text>
<text x="158.1" y="150.1" transform="rotate(-90 158.1 150.1)">GND</text>
<text x="159.8" y="154" transform="rotate(-90 159.8 154)">25</text>
<text x="160.7" y="150.1" transform="rotate(-90 160.7 150.1)">GND</text>
<text x="162.3" y="154" transform="rotate(-90 162.3 154)">35</text>
<text x="163.2" y="150.1" transform="rotate(-90 163.2 150.1)">GND</text>
<text x="164.8" y="154" transform="rotate(-90 164.8 154)">47</text>
<text x="165.7" y="150.1" transform="rotate(-90 165.7 150.1)">GND</text>
<text x="167.4" y="154" transform="rotate(-90 167.4 154)">51</text>
<text x="168.3" y="150.1" transform="rotate(-90 168.3 150.1)">GND</text>
<text x="42.7" y="157.2">4</text>
<text x="42.7" y="159.8">5</text>
<text x="46.7" y="158.1">QE</text>
<text x="46.7" y="160.7">QF</text>
<text x="58.9" y="158.1">SRCLR</text>
<text x="67.6" y="157.2">10</text>
<text x="42.7" y="162.3">6</text>
<text x="42.7" y="164.8">7</text>
<text x="46.7" y="163.2">QG</text>
<text x="46.7" y="165.7">QH</text>
<text x="60.1" y="163.2">RCLK</text>
<text x="63.7" y="165.7">G</text>
<text x="67.6" y="162.3">12</text>
<text x="67.6" y="164.8">13</text>
<text x="42.7" y="169.9">9</text>
<text x="46.7" y="170.8">QH</text>
<text x="61.1" y="170.8">GND</text>
<text x="68.1" y="169.9">8</text>
<text x="81.9" y="172.1">C5</text>
<text x="24.3" y="177.2">R3</text>
<text x="24.5" y="179.5">330</text>
<text x="31.9" y="177.2">R4</text>
<text x="32.1" y="179.5">330</text>
<text x="39.5" y="177.2">R5</text>
<text x="39.7" y="179.5">330</text>
<text x="82.1" y="174.4">100n</text>
<text x="104.4" y="179.5">100n</text>
<text x="106.4" y="177.2">C9</text>
<text x="114.5" y="179.5">100n</text>
<text x="115.4" y="177.2">C12</text>
<text x="124.7" y="179.5">100n</text>
<text x="125.6" y="177.2">C14</text>
<text x="134.8" y="179.5">100n</text>
<text x="135.8" y="177.2">C15</text>
<text x="145" y="179.5">100n</text>
<text x="145.9" y="177.2">C16</text>
<text x="155.2" y="179.5">100n</text>
<text x="156.1" y="177.2">C17</text>
<text x="165.3" y="179.5">100n</text>
<text x="166.2" y="177.2">C18</text>
<text x="175.5" y="179.5">100n</text>
<text x="176.4" y="177.2">C19</text>
<text x="185.6" y="179.5">100n</text>
<text x="186.6" y="177.2">C20</text>
<text x="6.7" y="182">D</text>
<text x="271.4" y="182">D</text>
<text x="26" y="191.3">D1</text>
<text x="33.7" y="191.3">D2</text>
<text x="41.3" y="191.3">D5</text>
<text x="31.3" y="209.2">1</text>
<text x="81.4" y="209.2">2</text>
<text x="131.3" y="209.2">3</text>
<text x="181.4" y="209.2">4</text>
<text x="231.3" y="209.2">5</text>
</g>
</svg>
